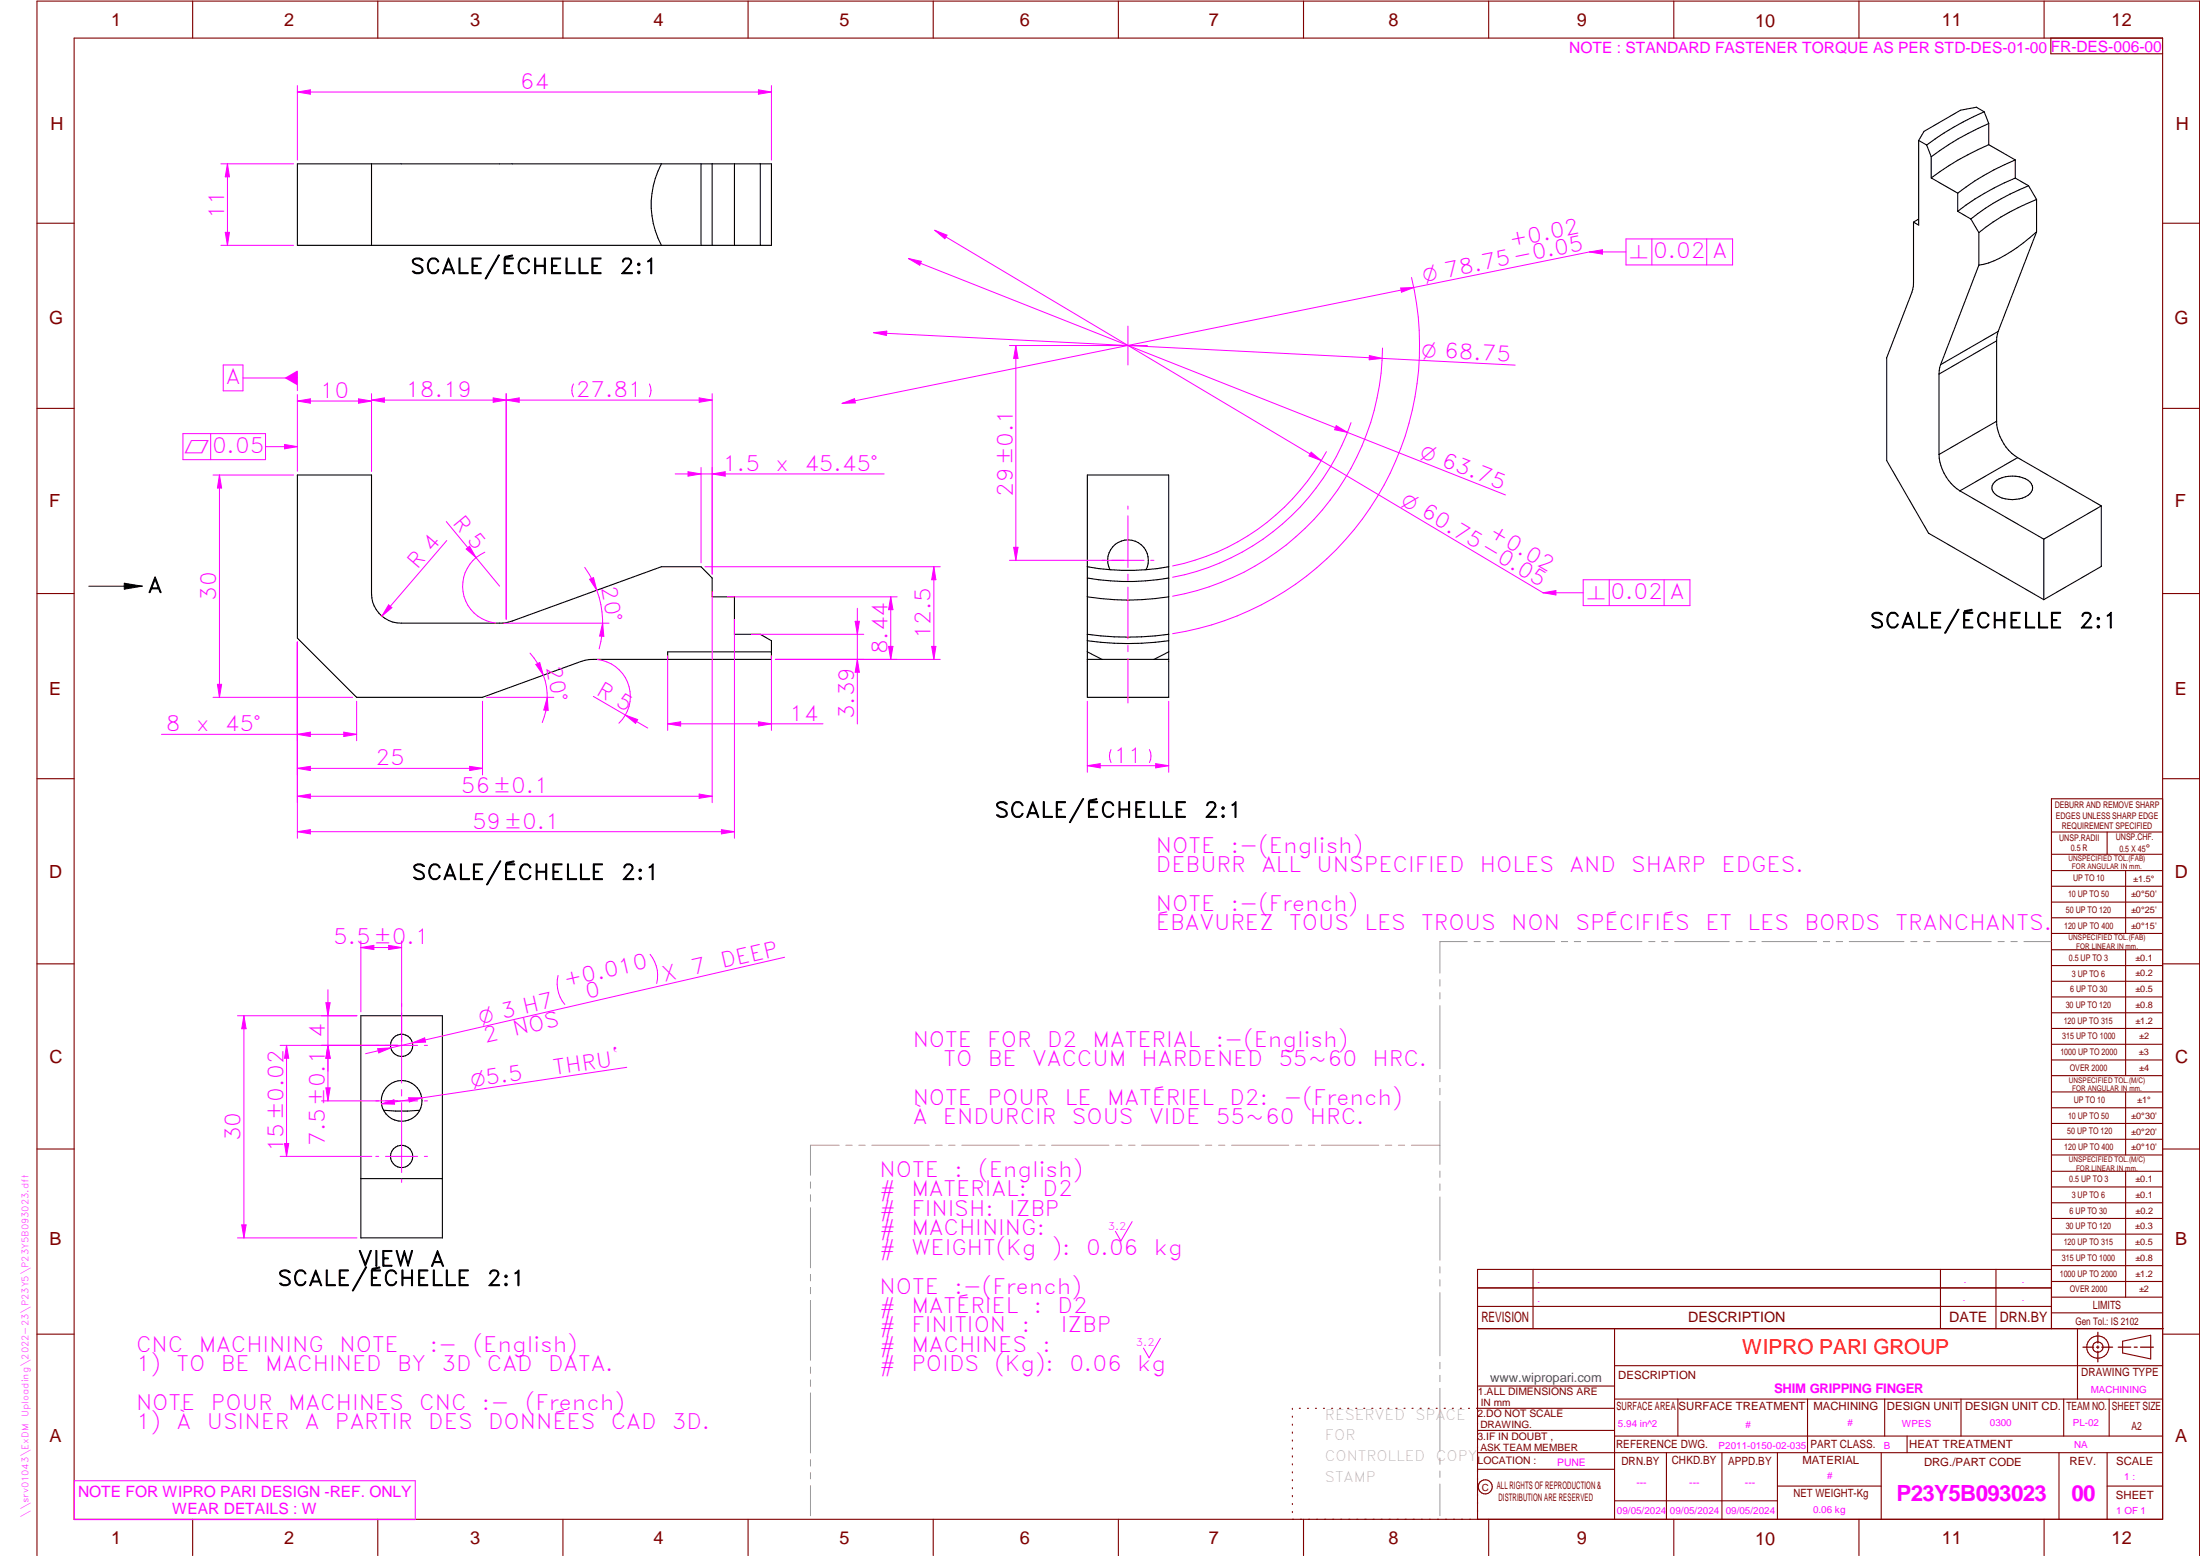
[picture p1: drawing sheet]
<svg xmlns="http://www.w3.org/2000/svg" width="594mm" height="420mm" viewBox="0 0 594 420" stroke-linecap="round" stroke-linejoin="round" font-family="sans-serif">
<g fill="none" stroke="#800000" stroke-width=".3">
<path d="M20 10.3h564v400h-564zM52 .3v10M102 .3v10M152 .3v10M202 .3v10M252 .3v10M302 .3v10M352 .3v10M402 .3v10M452 .3v10M502 .3v10M552 .3v10"/>
<path d="M553.8 10.3v4.2h30.2M10 60.3h10M584 60.3h10M10 110.3h10M584 110.3h10M10 160.3h10M584 160.3h10M10 210.3h10M584 215.7h-30v143.1M584 210.3h10M554 224.7h30M554 230.7h30"/>
<path d="M554 235.1h30M554 239.3h30M569 224.7v6M574 235.1v17M554 243.6h30M554 247.8h30M554 252.1h30M554 256.5h30M574 256.5v33.9M10 260.3h10M554 260.7h30M554 265h30"/>
<path d="M554 269.2h30M554 273.5h30M554 277.7h30M584 260.3h10M554 282h30M554 286.2h30M554 290.4h30M554 294.9h30M554 299.1h30M574 294.9v17M10 310.3h10M554 303.4h30"/>
<path d="M554 307.6h30M554 311.9h30M554 316.3h30M574 316.3v34M584 310.3h10M554 320.5h30M554 324.8h30M554 329h30M554 333.2h30M554 337.5h30M399 358.8h185.2M399 352.8h155"/>
<path d="M399 347.8h155M414 342.8v16M436 358.8v51.5M524 342.8v16M539 342.8v16M554 341.8h30M554 346h30M554 350.3h30M554 354.5h30M554 342.8h-155v67.5M561 358.8v19M10 360.3h10"/>
<path d="M399 374.3h37M436 377.8h148M453.1 377.8v10M488.1 377.8v14.5M508.9 377.8v10M529.5 377.8v10M557.3 377.8v10M569.5 377.8v10M573.2 362.2l7.6-1.6v6.3l-7.6-1.6zM584 368.8h-148M584 360.3h10M349 380.3v.3"/>
<path d="M349 382.4v.3M349 384.6v.3M349 386.7v.3M349 388.8v.3M349 391v.3M349 393.1v.3M349 395.3v.3M349 397.4v.3M349 399.5v.3M350.9 380.3h.2M353.1 380.3h.2M355.2 380.3h.3"/>
<path d="M357.4 380.3h.3M359.6 380.3h.3M361.7 380.3h.3M363.9 380.3h.3M366.1 380.3h.3M368.3 380.3h.2M370.4 380.3h.3M372.6 380.3h.3M374.8 380.3h.3M376.9 380.3h.4M379.1 380.3h.3M381.3 380.3h.3"/>
<path d="M383.4 380.3h.4M385.6 380.3h.3M387.8 380.3h.3M390 380.3h.3M392.2 380.3h.3M394.3 380.3h.3M396.5 380.3h.3M398.7 380.3h37.3M399 396.7h37M399 392.3h185M399 386.2h37M436 387.8h148"/>
<path d="M450 392.3v18M465 392.3v18M480 392.3v18M508 392.3v18M515 387.8v4.5M556 392.3v18M569 392.3v18M52 410.3v9.7M102 410.3v9.7M152 410.3v9.7M202 410.3v9.7M252 410.3v9.7"/>
<path d="M302 410.3v9.7M349 401.7v.3M349 403.8v.4M349 406v.3M349 408.1v.3M352 410.3v9.7M402 410.3v9.7M436 405.3h44M452 410.3v9.7M480 401.3h28M502 410.3v9.7M552 410.3v9.7"/>
<path d="M569 401.3h15M10 420v-419.7h584v419.7"/>
<circle cx="566.5" cy="363.7" r="1.39"/>
<circle cx="566.5" cy="363.8" r="3"/>
<circle cx="401.1" cy="401.5" r="1.9"/>
</g>
<g fill="none" stroke="#f0f" stroke-width=".27">
<path d="M59.6 44.2h19.7M59.6 66.3h19.7M60.8 62.7h1.2l-.6 3.6zM304.6 136.7v.8M304.6 139.3v13.9M297.6 151.3h.8M300.2 151.3h8.7M304.6 155v1.8M304.6 158.5v14M310.7 151.3h.9M304.6 174.3v1.7M304.6 177.8v12"/>
<path d="M305.7 329.9l-3 5.2-1.5-2.6M313.3 361.4l-3 5.2-1.5-2.6M20.1 399.8h92v10.5h-92z"/>
</g>
<g fill="none" stroke="#949494" stroke-width=".27">
<path d="M396.2 254.3h-7.4v8.5M398.1 254.3h1.6M401.5 254.3h1.8M405 254.3h14.8M421.6 254.3h1.7M425.1 254.3h1.7M428.6 254.3h14.8M445.2 254.3h1.7M448.7 254.3h1.7M452.2 254.3h14.8M468.8 254.3h1.7M472.3 254.3h1.7"/>
<path d="M475.8 254.3h14.8M492.4 254.3h1.7M495.8 254.3h1.8M499.4 254.3h14.7M516 254.3h1.6M519.4 254.3h1.8M522.9 254.3h14.8M539.5 254.3h1.7M543 254.3h1.7M546.5 254.3h7.4M388.8 264.5v1.8M388.8 268.1v1.6"/>
<path d="M388.8 271.6v17M388.8 290.4v1.7M388.8 293.9v1.7M388.8 297.4v17M218.9 319.2v1.6M226.6 309.2h-7.7v8.1M228.4 309.2h1.7M231.9 309.2h1.7M235.4 309.2h15.5M252.7 309.2h1.7M256.2 309.2h1.7M259.7 309.2h15.5"/>
<path d="M277 309.2h1.7M280.5 309.2h1.7M284 309.2h15.5M301.2 309.2h1.8M304.8 309.2h1.7M308.3 309.2h15.5M325.5 309.2h1.7M329.1 309.2h1.6M332.6 309.2h15.4M349.8 309.2h1.7M353.3 309.2h1.7M356.8 309.2h15.5"/>
<path d="M374.1 309.2h1.7M377.6 309.2h1.7M381.1 309.2h7.7M388.8 316.2v1.7M388.8 319.7v1.7M218.9 322.6v1.8M218.9 326.1v16.2M388.8 323.2v17.1M218.9 344.1v1.8M218.9 347.6v1.7M218.9 351.2v16.1M388.8 342.1v1.6"/>
<path d="M388.8 345.6v1.7M388.8 349v17.1M218.9 369.1v1.7M218.9 372.6v1.8M218.9 376.1v16.2M388.8 367.9v1.7M388.8 371.4v1.7M388.8 374.9v17M218.9 394.1v1.8M218.9 397.6v1.7M388.8 393.7v1.7M388.8 397.2v1.7"/>
<path d="M218.9 401.2v8.1M388.8 400.7v8.6"/>
</g>
<path d="M566.5 359.7v3M562.5 363.8h2.9M566.1 363.8h.7M566.5 363.4v.7M566.5 364.9v2.8M567.6 363.8h2.9M572 363.8h3.4M576.3 363.8h.8M578 363.8h3.5" fill="none" stroke="#800000" stroke-width=".34"/>
<g fill="none" stroke="#000" stroke-width=".3">
<path d="M518.1 37.9l2.2 1.3M518.1 37.9v22.9l-1.4-.8M520.3 39.2l1.2 3.1M535.8 30.2l-2.1-1.2-4.3 .8-9.8 5.7-1.5 2.4M535.8 30.2a77.4 77.4 0 0 0-15.5 9M535.8 30.2l1.2 3.2M537 39.1a72.3 72.3 0 0 0-15.5 8.9M537 39.1l7.2 4.1M537 33.4v5.7M537 33.4a72.3 72.3 0 0 0-15.5 8.9M80.3 44.2h128v22.1h-128zM100.3 44.2v22.1"/>
<path d="M178.6 44.2a23.2 23.2 0 0 0 0 22.1M189.3 44.2v22.1M192.3 44.2v22.1M198.3 44.2v22.1M205.3 44.2v22.1M516.7 60v17.3l-.4 1.6-6.8 17.7v27.8l11.3 19.6 31.1 17.9M518.1 59.1l-1.4 .9M521.5 48l7.2 4.2M521.5 42.3v5.7M528.7 52.2v4.9M528.7 57.1l3.5 2M532.2 59.1l2.2 3.7"/>
<path d="M544.2 48.1a67.2 67.2 0 0 0-15.5 9M544.2 43.2a67.2 67.2 0 0 0-15.5 9M544.2 43.2v4.9M544.2 48.1l3.6 2.1M547.8 50.2l2.1 3.6M547.8 50.2a62.1 62.1 0 0 0-15.6 8.9M549.9 53.8v8.8M549.9 53.8l-2.5 1.1a54.1 54.1 0 0 0-13 7.9M534.4 62.8v8.8M534.4 71.6l-10.4 26.9M549.9 62.6l-10.3 26.9M549.9 62.6a38 38 0 0 1-14.2 8.8l-1.3 .2"/>
<path d="M524 98.5l-.4 2.5M539.2 92l-15.6 9M539.2 92v21.7M539.6 89.5l-15.6 9M539.6 89.5l-.4 2.5M523.6 101v21.7M539.2 113.7l-15.6 9M539.2 113.7a12.6 12.6 0 0 0 5.6 9.9M80.3 128.3h20v32a8 8 0 0 0 8 8h26.6l2.3-.3 41.4-15h10.7l3 3.1v5.1h6v10.1h7l3 1.7v5.1h-49.2l-2.3 .5-26.5 9.7h-34l-16-16zM293.6 128.3h22v60h-22zM523.6 122.7a12.4 12.4 0 0 0 5.6 9.8M529.2 132.5l22.7 13.1"/>
<path d="M538.6 130.1a8 8 0 0 1 9.6 0 2.39 2.39 0 0 1-1.3 4.1 8.2 8.2 0 0 1-8.3-.9 2.03 2.03 0 0 1 0-3.2zM544.8 123.6l22.6 13M544.8 123.6l-15.6 8.9M567.4 136.6v16.4l-15.5 8.9M567.4 136.6l-15.5 9M293.6 153a61.2 61.2 0 0 0 22 0M299.7 153.8a5.5 5.5 0 0 1 4.9-8 5.5 5.5 0 0 1 4.9 8M315.6 156.1a63.9 63.9 0 0 1-22 0M551.9 145.6v16.3M208.3 176h-28v2.1M293.6 178.1h22M293.6 171.3a79.6 79.6 0 0 0 22 0"/>
<path d="M293.6 176l4 2.1M315.6 176l-4 2.1M315.6 173a79.6 79.6 0 0 1-22 0M315.6 161.2a68.3 68.3 0 0 1-22 0"/>
</g>
<path d="M60.8 62.7h1.2l-.6 3.6z" fill="#f0f"/>
<path d="M61.4 44.2l.6 3.6h-1.2z" fill="none" stroke="#f0f" stroke-width=".27"/>
<path d="M61.4 44.2l.6 3.6h-1.2z" fill="#f0f"/>
<path d="M80.3 24.8l3.5-.5v1.1zM80.3 23.1v20.1M208.3 23.1v20.1M61.4 44.2v22.1" fill="none" stroke="#f0f" stroke-width=".27"/>
<path d="M80.3 24.8l3.5-.5v1.1z" fill="#f0f"/>
<path d="M204.8 24.3l3.5 .5-3.5 .6z" fill="none" stroke="#f0f" stroke-width=".27"/>
<path d="M204.8 24.3l3.5 .5-3.5 .6z" fill="#f0f"/>
<g fill="none" stroke="#f0f" stroke-width=".27">
<path d="M80.3 24.8h128M80.3 173.4v26.6M80.3 198.3l3.5-.6v1.2zM96.3 189.4v10.6M108.5 270.9v.9M108.5 273.6v18.8M101.5 282.3h.8M101.5 297.3h.8M104.1 282.3h8.7M104.1 297.3h8.7M108.5 294.2v1.8M108.5 297.7v18.9"/>
<path d="M114.6 282.3h.8M114.6 297.3h.8M101.5 312.3h.8M104.1 312.3h8.7M108.5 318.4v.9M114.6 312.3h.8"/>
</g>
<path d="M24 158.3h14.4M33.6 157.5l4.8 .8-4.8 .8z" fill="none" stroke="#000" stroke-width=".27"/>
<path d="M33.6 157.5l4.8 .8-4.8 .8z" fill="#000"/>
<g fill="none" stroke="#000" stroke-width=".3">
<path d="M97.4 274.3h22.1v60h-22.1zM103.6 299.8l6.5 .2 3.2-.2M97.4 318.3h22.1"/>
<circle cx="108.5" cy="282.3" r="3"/>
<circle cx="108.5" cy="297.3" r="5.5"/>
<circle cx="108.5" cy="312.3" r="3"/>
</g>
<path d="M80.3 198.3l3.5-.6v1.2z" fill="#f0f"/>
<path d="M92.8 197.7l3.5 .6-3.5 .6z" fill="none" stroke="#f0f" stroke-width=".27"/>
<path d="M92.8 197.7l3.5 .6-3.5 .6z" fill="#f0f"/>
<path d="M120.6 146l-17.5 20.4M104.9 163.3l.9 .8-2.7 2.3zM43.6 198.3h52.7" fill="none" stroke="#f0f" stroke-width=".27"/>
<path d="M104.9 163.3l.9 .8-2.7 2.3z" fill="#f0f"/>
<path d="M80.3 106.6v20.7M96.8 107.7l3.5 .6-3.5 .6zM100.3 106.6v20.7" fill="none" stroke="#f0f" stroke-width=".27"/>
<path d="M96.8 107.7l3.5 .6-3.5 .6z" fill="#f0f"/>
<path d="M80.3 108.3l3.5-.6v1.2z" fill="none" stroke="#f0f" stroke-width=".27"/>
<path d="M80.3 108.3l3.5-.6v1.2z" fill="#f0f"/>
<path d="M80.3 108.3h20M100.3 108l3.5-.6v1.2zM100.3 106.3v21M136.7 106.3v60.9" fill="none" stroke="#f0f" stroke-width=".27"/>
<path d="M100.3 108l3.5-.6v1.2z" fill="#f0f"/>
<path d="M133.2 107.4l3.5 .6-3.5 .6z" fill="none" stroke="#f0f" stroke-width=".27"/>
<path d="M133.2 107.4l3.5 .6-3.5 .6z" fill="#f0f"/>
<path d="M100.3 108h36.4M120.5 140.8l14.4 17.5M125.9 148.3l.9-.8 1.8 3.1zM130.9 149.1a10 10 0 0 0-5.9 10.7 10 10 0 0 0 8.9 8.4" fill="none" stroke="#f0f" stroke-width=".27"/>
<path d="M125.9 148.3l.9-.8 1.8 3.1z" fill="#f0f"/>
<path d="M161.3 178.1a10 10 0 0 1 8.4 6.7 10 10 0 0 1-2.6 10.5M160.2 188l14.7 8.6M168.9 193.1l3.3 1.2-.6 1z" fill="none" stroke="#f0f" stroke-width=".27"/>
<path d="M168.9 193.1l3.3 1.2-.6 1z" fill="#f0f"/>
<path d="M192.3 159.7v57M80.3 173.4v43.3M80.3 215l3.5-.6v1.2z" fill="none" stroke="#f0f" stroke-width=".27"/>
<path d="M80.3 215l3.5-.6v1.2z" fill="#f0f"/>
<path d="M188.8 214.4l3.5 .6-3.5 .6z" fill="none" stroke="#f0f" stroke-width=".27"/>
<path d="M188.8 214.4l3.5 .6-3.5 .6z" fill="#f0f"/>
<path d="M80.3 173.4v53M198.3 167.3v59.1M80.3 215h112M80.3 224.6l3.5-.6v1.2z" fill="none" stroke="#f0f" stroke-width=".27"/>
<path d="M80.3 224.6l3.5-.6v1.2z" fill="#f0f"/>
<path d="M194.8 224l3.5 .6-3.5 .6z" fill="none" stroke="#f0f" stroke-width=".27"/>
<path d="M194.8 224l3.5 .6-3.5 .6z" fill="#f0f"/>
<path d="M180.3 177.1v20.1M208.3 177.1v20.1M180.3 195.5l3.5-.6v1.1zM80.3 224.6h118" fill="none" stroke="#f0f" stroke-width=".27"/>
<path d="M180.3 195.5l3.5-.6v1.1z" fill="#f0f"/>
<path d="M204.8 194.9l3.5 .6-3.5 .5z" fill="none" stroke="#f0f" stroke-width=".27"/>
<path d="M204.8 194.9l3.5 .6-3.5 .5z" fill="#f0f"/>
<path d="M136.7 106.3v60.9M154.8 103.7a3.8 3.8 0 0 0 0 3.4M175.4 103.7a3.8 3.8 0 0 1 0 3.4M188.8 107.4l3.5 .6-3.5 .6zM192.3 106.3v48.7M180.3 195.5h41.9" fill="none" stroke="#f0f" stroke-width=".27"/>
<path d="M188.8 107.4l3.5 .6-3.5 .6z" fill="#f0f"/>
<path d="M136.7 108l3.5-.6v1.2z" fill="none" stroke="#f0f" stroke-width=".27"/>
<path d="M136.7 108l3.5-.6v1.2z" fill="#f0f"/>
<path d="M136.7 108h55.6M131.4 188.3h18.2M147.8 188.3l.2 3.5-1.2-.1z" fill="none" stroke="#f0f" stroke-width=".27"/>
<path d="M147.8 188.3l.2 3.5-1.2-.1z" fill="#f0f"/>
<path d="M144.7 179.4l1-.5 1 3.4z" fill="none" stroke="#f0f" stroke-width=".27"/>
<path d="M144.7 179.4l1-.5 1 3.4z" fill="#f0f"/>
<path d="M235.9 89.8l3.6-.4-.1 1.2zM235.9 89.8l173.2 8.8M373.3 94a68.7 68.7 0 0 1-56.7 67M143.1 176.4a17.6 17.6 0 0 1 3.3 18.7" fill="none" stroke="#f0f" stroke-width=".27"/>
<path d="M235.9 89.8l3.6-.4-.1 1.2z" fill="#f0f"/>
<path d="M369.8 96l3.4 .8-3.5 .4z" fill="none" stroke="#f0f" stroke-width=".27"/>
<path d="M369.8 96l3.4 .8-3.5 .4z" fill="#f0f"/>
<path d="M381.2 74.9a78.7 78.7 0 0 1-64.6 96.2M429.2 68l-201.8 40.9M227.4 108.9l3.4-1.2 .2 1.1z" fill="none" stroke="#f0f" stroke-width=".27"/>
<path d="M227.4 108.9l3.4-1.2 .2 1.1z" fill="#f0f"/>
<path d="M378.2 77.8l3.6-.2-3.3 1.3z" fill="none" stroke="#f0f" stroke-width=".27"/>
<path d="M378.2 77.8l3.6-.2-3.3 1.3z" fill="#f0f"/>
<path d="M245.3 69.8l161.2 63.8M245.3 69.8l3.5 .8-.4 1zM364.8 114.1a63.6 63.6 0 0 1-48.2 41.8" fill="none" stroke="#f0f" stroke-width=".27"/>
<path d="M245.3 69.8l3.5 .8-.4 1z" fill="#f0f"/>
<path d="M360.8 114.9l3 1.9-3.4-.8z" fill="none" stroke="#f0f" stroke-width=".27"/>
<path d="M360.8 114.9l3 1.9-3.4-.8z" fill="#f0f"/>
<path d="M272.6 93.3h37.2M304.6 88.1v10.5M272.6 151.3h31M273.7 147.8h1.2l-.6 3.5z" fill="none" stroke="#f0f" stroke-width=".27"/>
<path d="M273.7 147.8h1.2l-.6 3.5z" fill="#f0f"/>
<path d="M274.3 93.3l.6 3.5h-1.2z" fill="none" stroke="#f0f" stroke-width=".27"/>
<path d="M274.3 93.3l.6 3.5h-1.2z" fill="#f0f"/>
<path d="M274.3 93.3v58M97.4 255.9l3.6-.6v1.1zM97.4 254.1v19.1M108.5 254.1v27.1" fill="none" stroke="#f0f" stroke-width=".27"/>
<path d="M97.4 255.9l3.6-.6v1.1z" fill="#f0f"/>
<path d="M104.9 255.3l3.6 .6-3.6 .5z" fill="none" stroke="#f0f" stroke-width=".27"/>
<path d="M104.9 255.3l3.6 .6-3.6 .5z" fill="#f0f"/>
<path d="M293.6 189.4v19.1M315.6 189.4v19.1M293.6 206.8l3.5-.6v1.1zM300 202.4a3.9 3.9 0 0 0 0 3.5M310.4 202.4a3.9 3.9 0 0 1 0 3.5M97.4 255.9h11.1" fill="none" stroke="#f0f" stroke-width=".27"/>
<path d="M293.6 206.8l3.5-.6v1.1z" fill="#f0f"/>
<path d="M312.1 206.2l3.5 .6-3.5 .5z" fill="none" stroke="#f0f" stroke-width=".27"/>
<path d="M312.1 206.2l3.5 .6-3.5 .5z" fill="#f0f"/>
<path d="M293.6 206.8h22M86.8 274.3h9.6M88 270.8h1.1l-.5 3.5zM86.8 282.3h20.6" fill="none" stroke="#f0f" stroke-width=".27"/>
<path d="M88 270.8h1.1l-.5 3.5z" fill="#f0f"/>
<path d="M88.6 282.3l.5 3.5h-1.1z" fill="none" stroke="#f0f" stroke-width=".27"/>
<path d="M88.6 282.3l.5 3.5h-1.1z" fill="#f0f"/>
<path d="M88.6 267.3v22M86.8 282.3h20.6M86.8 297.3h20.6M88.6 282.3l.5 3.5h-1.1z" fill="none" stroke="#f0f" stroke-width=".27"/>
<path d="M88.6 282.3l.5 3.5h-1.1z" fill="#f0f"/>
<path d="M88 293.8h1.1l-.5 3.5z" fill="none" stroke="#f0f" stroke-width=".27"/>
<path d="M88 293.8h1.1l-.5 3.5z" fill="#f0f"/>
<path d="M75.6 282.3h31.8M77.4 282.3l.6 3.5h-1.2zM88.6 282.3v15M75.6 312.3h24.8" fill="none" stroke="#f0f" stroke-width=".27"/>
<path d="M77.4 282.3l.6 3.5h-1.2z" fill="#f0f"/>
<path d="M76.8 308.8h1.2l-.6 3.5z" fill="none" stroke="#f0f" stroke-width=".27"/>
<path d="M76.8 308.8h1.2l-.6 3.5z" fill="#f0f"/>
<path d="M175.5 257.7a9.1 9.1 0 0 1 1.8 7.9M211.9 258.5l-113.2 26M150.7 263.4a9 9 0 0 0 1.8 7.8M77.4 282.3v30M102 283.2l3.5-.2-3.2 1.3z" fill="none" stroke="#f0f" stroke-width=".27"/>
<path d="M102 283.2l3.5-.2-3.2 1.3z" fill="#f0f"/>
<path d="M111.4 281.6l3.3-1.4 .2 1.2z" fill="none" stroke="#f0f" stroke-width=".27"/>
<path d="M111.4 281.6l3.3-1.4 .2 1.2z" fill="#f0f"/>
<path d="M103 298.1l3.4-1.1 .1 1.2zM169.2 288.2l-66.2 9.9" fill="none" stroke="#f0f" stroke-width=".27"/>
<path d="M103 298.1l3.4-1.1 .1 1.2z" fill="#f0f"/>
<path d="M110.4 296.4l3.5 .1-3.4 1.1z" fill="none" stroke="#f0f" stroke-width=".27"/>
<path d="M110.4 296.4l3.5 .1-3.4 1.1z" fill="#f0f"/>
<path d="M64.1 274.3h32.3M65.9 274.3l.6 3.5h-1.2zM64.1 334.3h32.3" fill="none" stroke="#f0f" stroke-width=".27"/>
<path d="M65.9 274.3l.6 3.5h-1.2z" fill="#f0f"/>
<path d="M65.3 330.8h1.2l-.6 3.5z" fill="none" stroke="#f0f" stroke-width=".27"/>
<path d="M65.3 330.8h1.2l-.6 3.5z" fill="#f0f"/>
<path d="M252.4 62.2l3.3 1.3-.6 1zM252.4 62.2l164.3 97.9M358.2 122a60.8 60.8 0 0 1-41.6 30.8M65.9 274.3v60" fill="none" stroke="#f0f" stroke-width=".27"/>
<path d="M252.4 62.2l3.3 1.3-.6 1z" fill="#f0f"/>
<path d="M354.1 122.1l2.7 2.3-3.3-1.3z" fill="none" stroke="#f0f" stroke-width=".27"/>
<path d="M354.1 122.1l2.7 2.3-3.3-1.3z" fill="#f0f"/>
<path d="M429.2 68h9.9" fill="none" stroke="#f0f" stroke-width=".27"/>
<path d="M429.2 68l3.5-.6v1.2z" fill="#f0f"/>
<path d="M429.2 68l3.5-.6v1.2zM439.1 64.5h28.8v7h-28.8zM446.1 64.5v7M460.9 64.5v7M416.7 160.1h10.8" fill="none" stroke="#f0f" stroke-width=".27"/>
<path d="M416.7 160.1l3.5-.6v1.2z" fill="#f0f"/>
<path d="M57.5 128.3h21.8M427.5 156.5h28.8v7h-28.8zM434.5 156.5v7M449.4 156.5v7M416.7 160.1l3.5-.6v1.2zM57.5 188.3h37.7M58.7 184.8h1.2l-.6 3.5z" fill="none" stroke="#f0f" stroke-width=".27"/>
<path d="M58.7 184.8h1.2l-.6 3.5z" fill="#f0f"/>
<path d="M59.3 128.3l.6 3.5h-1.2z" fill="none" stroke="#f0f" stroke-width=".27"/>
<path d="M59.3 128.3l.6 3.5h-1.2z" fill="#f0f"/>
<path d="M65.6 102.1h14.7M59.3 128.3v60" fill="none" stroke="#f0f" stroke-width=".27"/>
<path d="M76.8 102.1l3.5-2.1v4.1z" fill="#f0f"/>
<path d="M60.3 98.6h5.3v6.9h-5.3zM80.3 100.3v5.2M71.7 120.6h8.6" fill="none" stroke="#f0f" stroke-width=".27"/>
<path d="M76.8 120l3.5 .6-3.5 .6z" fill="#f0f"/>
<path d="M49.4 117.1h22.3v7h-22.3zM56.9 117.1v7M76.8 120l3.5 .6-3.5 .6zM136 168.3h28.5M162.7 168.3l.4 3.5-1.2-.1z" fill="none" stroke="#f0f" stroke-width=".27"/>
<path d="M162.7 168.3l.4 3.5-1.2-.1z" fill="#f0f"/>
<path d="M159.2 156.4l1.1-.4 .9 3.4z" fill="none" stroke="#f0f" stroke-width=".27"/>
<path d="M159.2 156.4l1.1-.4 .9 3.4z" fill="#f0f"/>
<path d="M157.9 153.2a25.8 25.8 0 0 1 3.9 22M80.3 173.4v35.9M130.3 189.4v19.9M80.3 207.5l3.5-.6v1.2z" fill="none" stroke="#f0f" stroke-width=".27"/>
<path d="M80.3 207.5l3.5-.6v1.2z" fill="#f0f"/>
<path d="M126.8 206.9l3.5 .6-3.5 .6z" fill="none" stroke="#f0f" stroke-width=".27"/>
<path d="M126.8 206.9l3.5 .6-3.5 .6z" fill="#f0f"/>
<path d="M189.3 126.2v25.8M192.3 126.2v28.8M192.3 128l3.5-.6v1.2zM80.3 207.5h50" fill="none" stroke="#f0f" stroke-width=".27"/>
<path d="M192.3 128l3.5-.6v1.2z" fill="#f0f"/>
<path d="M185.8 127.4l3.5 .6-3.5 .6z" fill="none" stroke="#f0f" stroke-width=".27"/>
<path d="M185.8 127.4l3.5 .6-3.5 .6z" fill="#f0f"/>
<path d="M182.3 128h56.5M202.9 171.3h30.3M209.4 178.1h23.8M231.5 178.1l.6 3.4h-1.2z" fill="none" stroke="#f0f" stroke-width=".27"/>
<path d="M231.5 178.1l.6 3.4h-1.2z" fill="#f0f"/>
<path d="M230.9 167.8h1.2l-.6 3.5z" fill="none" stroke="#f0f" stroke-width=".27"/>
<path d="M230.9 167.8h1.2l-.6 3.5z" fill="#f0f"/>
<path d="M196.4 161.2h45.9M209.4 178.1h32.9M231.5 164.3v31.2M239.9 174.5h1.2l-.6 3.6z" fill="none" stroke="#f0f" stroke-width=".27"/>
<path d="M239.9 174.5h1.2l-.6 3.6z" fill="#f0f"/>
<path d="M240.5 161.2l.6 3.4h-1.2z" fill="none" stroke="#f0f" stroke-width=".27"/>
<path d="M240.5 161.2l.6 3.4h-1.2z" fill="#f0f"/>
<path d="M190.4 153h63.5M209.4 178.1h44.5M240.5 161.2v16.9M251.6 174.5h1.1l-.5 3.6z" fill="none" stroke="#f0f" stroke-width=".27"/>
<path d="M251.6 174.5h1.1l-.5 3.6z" fill="#f0f"/>
<path d="M252.2 153l.5 3.5h-1.1z" fill="none" stroke="#f0f" stroke-width=".27"/>
<path d="M252.2 153l.5 3.5h-1.1z" fill="#f0f"/>
<path d="M252.2 153v25.1" fill="none" stroke="#f0f" stroke-width=".27"/>
<g font-size="6" fill="#f0f">
<text x="512.1" y="405.2">P23Y5B093023</text>
<text x="559.4" y="405.2">00</text>
</g>
<g font-size="5.7" fill="#f0f">
<text x="140.4" y="24">64</text>
<text x="60.5" y="59.2" transform="rotate(-90 60.5 59.2)">11</text>
<text x="408" y="66.8" transform="rotate(-11 408 66.8)">+0.02</text>
<text x="446.4" y="69.8">0.02 A</text>
<text x="61" y="103.8">A</text>
<text x="86.4" y="107.4">10</text>
<text x="109.5" y="107.1">18.19</text>
<text x="155.5" y="107.1">27.81</text>
<text x="57.3" y="122.3">0.05</text>
<text x="195.1" y="127.1">1.5</text>
<text x="209.4" y="127.1">x</text>
<text x="217.2" y="127.1">45.45°</text>
<text x="273.5" y="134.2" transform="rotate(-90 273.5 134.2)">29±0.1</text>
<text x="122" y="141.2" transform="rotate(51 122 141.2)">R 5</text>
<text x="401.8" y="144.9" transform="rotate(31 401.8 144.9)">+0.02</text>
<text x="112.6" y="153.9" transform="rotate(-49 112.6 153.9)">R 4</text>
<text x="162.3" y="158.6" transform="rotate(80 162.3 158.6)">20°</text>
<text x="434.9" y="161.8">0.02 A</text>
<text x="58.4" y="162.2" transform="rotate(-90 58.4 162.2)">30</text>
<text x="251.3" y="172.6" transform="rotate(-90 251.3 172.6)">12.5</text>
<text x="239.6" y="176.7" transform="rotate(-90 239.6 176.7)">8.44</text>
<text x="147.5" y="180.1" transform="rotate(80 147.5 180.1)">20°</text>
<text x="160.7" y="187.3" transform="rotate(30 160.7 187.3)">R 5</text>
<text x="44.8" y="197.4">8</text>
<text x="53" y="197.4">x</text>
<text x="60.7" y="197.4">45°</text>
<text x="213.1" y="194.6">14</text>
<text x="230.6" y="194.3" transform="rotate(-90 230.6 194.3)">3.39</text>
<text x="101.4" y="206.6">25</text>
<text x="300.6" y="205.9">11</text>
<text x="124.5" y="214.1">56±0.1</text>
<text x="127.5" y="223.7">59±0.1</text>
<text x="312.2" y="230.3">NOTE</text>
<text x="332.3" y="230.3">:-(English)</text>
<text x="312.2" y="235.5">DEBURR</text>
<text x="340.6" y="235.5">ALL</text>
<text x="355.5" y="235.5">UNSPECIFIED</text>
<text x="399.6" y="235.5">HOLES</text>
<text x="423.8" y="235.5">AND</text>
<text x="440.5" y="235.5">SHARP</text>
<text x="464.9" y="235.5">EDGES.</text>
<text x="312.2" y="246">NOTE</text>
<text x="332.3" y="246">:-(French)</text>
<text x="312.2" y="251.2">ÉBAVUREZ</text>
<text x="348.2" y="251.2">TOUS</text>
<text x="368.5" y="251.2">LES</text>
<text x="383.8" y="251.2">TROUS</text>
<text x="408.1" y="251.2">NON</text>
<text x="425.4" y="251.2">SPÉCIFIÉS</text>
<text x="460.5" y="251.2">ET</text>
<text x="471.9" y="251.2">LES</text>
<text x="487.3" y="251.2">BORDS</text>
<text x="511.9" y="251.2">TRANCHANTS.</text>
<text x="90" y="255">5.5±0.1</text>
<text x="187.1" y="263.3" transform="rotate(-13 187.1 263.3)">7</text>
<text x="195.1" y="261.4" transform="rotate(-13 195.1 261.4)">DEEP</text>
<text x="152.7" y="266.5" transform="rotate(-13 152.7 266.5)">+0.010</text>
<text x="158.5" y="269.9" transform="rotate(-13 158.5 269.9)">0</text>
<text x="179.2" y="265.1" transform="rotate(-13 179.2 265.1)">X</text>
<text x="87.7" y="280.2" transform="rotate(-90 87.7 280.2)">4</text>
<text x="131" y="281.6" transform="rotate(-13 131 281.6)">2</text>
<text x="138.9" y="279.8" transform="rotate(-13 138.9 279.8)">NOS</text>
<text x="246.5" y="282.6">NOTE</text>
<text x="254.8" y="287.9">TO</text>
<text x="266.6" y="282.6">FOR</text>
<text x="266.8" y="287.9">BE</text>
<text x="278.7" y="287.9">VACCUM</text>
<text x="282.8" y="282.6">D2</text>
<text x="295.1" y="282.6">MATERIAL</text>
<text x="308.3" y="287.9">HARDENED</text>
<text x="328.3" y="282.6">:-(English)</text>
<text x="345.2" y="287.9">55~60</text>
<text x="370.6" y="287.9">HRC.</text>
<text x="149.6" y="290.2" transform="rotate(-8 149.6 290.2)">THRU`</text>
<text x="246.5" y="298.4">NOTE</text>
<text x="266.6" y="298.4">POUR</text>
<text x="287.5" y="298.4">LE</text>
<text x="298.9" y="298.4">MATÉRIEL</text>
<text x="332" y="298.4">D2:</text>
<text x="346.6" y="298.4">-(French)</text>
<text x="246.5" y="303.6">À</text>
<text x="254.6" y="303.6">ENDURCIR</text>
<text x="289.4" y="303.6">SOUS</text>
<text x="310.3" y="303.6">VIDE</text>
<text x="328.3" y="303.6">55~60</text>
<text x="353.7" y="303.6">HRC.</text>
<text x="65" y="308.2" transform="rotate(-90 65 308.2)">30</text>
<text x="76.5" y="311.1" transform="rotate(-90 76.5 311.1)">15±0.02</text>
<text x="87.7" y="309.5" transform="rotate(-90 87.7 309.5)">7.5±0.1</text>
<text x="237.5" y="317.8">NOTE</text>
<text x="257.7" y="317.8">:</text>
<text x="264.1" y="317.8">(English)</text>
<text x="237.5" y="323">#</text>
<text x="246.1" y="323">MATERIAL:</text>
<text x="281.5" y="323">D2</text>
<text x="237.5" y="328.3">#</text>
<text x="246.1" y="328.3">FINISH:</text>
<text x="272.5" y="328.3">IZBP</text>
<text x="237.5" y="333.5">#</text>
<text x="246.1" y="333.5">MACHINING:</text>
<text x="237.5" y="338.8">#</text>
<text x="246.1" y="338.8">WEIGHT(Kg</text>
<text x="284" y="338.8">):</text>
<text x="293.3" y="338.8">0.06</text>
<text x="311.6" y="338.8">kg</text>
<text x="237.5" y="349.3">NOTE</text>
<text x="257.7" y="349.3">:-(French)</text>
<text x="237.5" y="354.5">#</text>
<text x="237.5" y="359.8">#</text>
<text x="246.1" y="354.5">MATÉRIEL</text>
<text x="246.1" y="359.8">FINITION</text>
<text x="275.9" y="359.8">:</text>
<text x="279.2" y="354.5">:</text>
<text x="285.6" y="354.5">D2</text>
<text x="286.5" y="359.8">IZBP</text>
<text x="36.7" y="365">CNC</text>
<text x="53.7" y="365">MACHINING</text>
<text x="91.7" y="365">NOTE</text>
<text x="116" y="365">:-</text>
<text x="127.7" y="365">(English)</text>
<text x="237.5" y="365">#</text>
<text x="246.1" y="365">MACHINES</text>
<text x="281.5" y="365">:</text>
<text x="36.7" y="370.2">1)</text>
<text x="47.7" y="370.2">TO</text>
<text x="59.6" y="370.2">BE</text>
<text x="71.6" y="370.2">MACHINED</text>
<text x="107.2" y="370.2">BY</text>
<text x="119.2" y="370.2">3D</text>
<text x="131.5" y="370.2">CAD</text>
<text x="148" y="370.2">DATA.</text>
<text x="237.5" y="370.3">#</text>
<text x="246.1" y="370.3">POIDS</text>
<text x="268.5" y="370.3">(Kg):</text>
<text x="288.8" y="370.3">0.06</text>
<text x="307.1" y="370.3">kg</text>
<text x="36.7" y="380.7">NOTE</text>
<text x="56.9" y="380.7">POUR</text>
<text x="77.8" y="380.7">MACHINES</text>
<text x="113.2" y="380.7">CNC</text>
<text x="130.1" y="380.7">:-</text>
<text x="141.8" y="380.7">(French)</text>
<text x="36.7" y="386">1)</text>
<text x="47.7" y="386">À</text>
<text x="55.8" y="386">USINER</text>
<text x="82.3" y="386">A</text>
<text x="90.5" y="386">PARTIR</text>
<text x="115.6" y="386">DES</text>
<text x="131.8" y="386">DONNÉES</text>
<text x="165" y="386">CAD</text>
<text x="181.4" y="386">3D.</text>
</g>
<g font-size="5.7">
<text x="110.8" y="73.9">SCALE/ÉCHELLE</text>
<text x="167.3" y="73.9">2:1</text>
<text x="39.9" y="160">A</text>
<text x="504.9" y="169.6">SCALE/ÉCHELLE</text>
<text x="561.4" y="169.6">2:1</text>
<text x="268.6" y="220.7">SCALE/ÉCHELLE</text>
<text x="325.1" y="220.7">2:1</text>
<text x="111.2" y="237.5">SCALE/ÉCHELLE</text>
<text x="167.7" y="237.5">2:1</text>
<text x="96.6" y="341.9">VIEW</text>
<text x="116.1" y="341.9">A</text>
<text x="74.9" y="347.2">SCALE/ÉCHELLE</text>
<text x="131.5" y="347.2">2:1</text>
</g>
<text font-size="5.6" fill="#f00" x="470.5" y="365.5">WIPRO PARI GROUP</text>
<g font-size="5.4" fill="#f0f">
<text x="440.1" y="69.8">n</text>
<text x="384.5" y="76.2" transform="rotate(-11 384.5 76.2)">O 78.75-0.05</text>
<text x="383.8" y="96.4" transform="rotate(3 383.8 96.4)">O 68.75</text>
<text x="49.7" y="122.3">r</text>
<text x="383.2" y="123.5" transform="rotate(22 383.2 123.5)">O 63.75</text>
<text x="378.1" y="136.1" transform="rotate(31 378.1 136.1)">O 60.75-0.05</text>
<text x="428.6" y="161.8">n</text>
<text x="129.8" y="276.5" transform="rotate(-13 129.8 276.5)">O 3 H7</text>
<text x="127.4" y="293.5" transform="rotate(-8 127.4 293.5)">O5.5</text>
</g>
<g font-size="4.9" fill="#800000">
<text x="30" y="6.9">1</text>
<text x="76.7" y="6.9">2</text>
<text x="127" y="6.9">3</text>
<text x="176.5" y="6.9">4</text>
<text x="226.7" y="6.9">5</text>
<text x="275.4" y="6.9">6</text>
<text x="326.4" y="6.9">7</text>
<text x="375" y="6.9">8</text>
<text x="425.8" y="6.9">9</text>
<text x="473.9" y="7.3">10</text>
<text x="524.3" y="6.9">11</text>
<text x="570.2" y="6.9">12</text>
<text x="13.6" y="35.1">H</text>
<text x="587.6" y="35.1">H</text>
<text x="13.2" y="87.5">G</text>
<text x="587.2" y="87.5">G</text>
<text x="13.2" y="137">F</text>
<text x="587.2" y="137">F</text>
<text x="13.2" y="187.6">E</text>
<text x="587.2" y="187.6">E</text>
<text x="13.2" y="237">D</text>
<text x="587.2" y="237">D</text>
<text x="13.4" y="287.1">C</text>
<text x="587.4" y="287.1">C</text>
<text x="13.4" y="336.2">B</text>
<text x="587.4" y="336.2">B</text>
<text x="13.4" y="389.3">A</text>
<text x="587.4" y="389.3">A</text>
<text x="30" y="416.9">1</text>
<text x="76.7" y="416.9">2</text>
<text x="127" y="416.9">3</text>
<text x="176.5" y="416.9">4</text>
<text x="226.7" y="416.9">5</text>
<text x="275.4" y="416.9">6</text>
<text x="326.4" y="416.9">7</text>
<text x="375" y="416.9">8</text>
<text x="425.8" y="416.9">9</text>
<text x="473.9" y="417.3">10</text>
<text x="524.3" y="416.9">11</text>
<text x="570.2" y="416.9">12</text>
</g>
<g font-size="4.2" fill="#f0f">
<text x="423.7" y="14.3">NOTE : STANDARD FASTENER TORQUE AS PER STD-DES-01-00</text>
<text x="553.8" y="14">FR-DES-006-00</text>
<text x="21.1" y="404.3">NOTE FOR WIPRO PARI DESIGN -REF. ONLY</text>
<text x="46.5" y="408.8">WEAR DETAILS : W</text>
</g>
<g font-size="3.9" fill="#800000">
<text x="400" y="357.1">REVISION</text>
<text x="455.9" y="357.1">DESCRIPTION</text>
<text x="526.4" y="357.1">DATE</text>
<text x="540" y="357.1">DRN.BY</text>
</g>
<g font-size="3.9" fill="#c0c0c0">
<text x="357.8" y="383.3">RESERVED</text>
<text x="382.3" y="383.3">SPACE</text>
<text x="357.8" y="388.9">FOR</text>
<text x="357.8" y="394.5">CONTROLLED</text>
<text x="387.8" y="394.5">COPY</text>
<text x="357.8" y="400">STAMP</text>
</g>
<text font-size="3.6" fill="#f0f" x="479.1" y="376.1">SHIM GRIPPING FINGER</text>
<text font-size="3.5" fill="#00f" x="402.4" y="373.3">www.wipropari.com</text>
<g font-size="3.1" fill="#800000">
<text x="565.1" y="353.5">LIMITS</text>
<text x="562" y="371.7">DRAWING TYPE</text>
<text x="437" y="372.3">DESCRIPTION</text>
<text x="436.5" y="380.8">SURFACE AREA</text>
<text x="453.3" y="380.8">SURFACE TREATMENT</text>
<text x="489.7" y="380.8">MACHINING</text>
<text x="509.5" y="380.8">DESIGN UNIT</text>
<text x="530.6" y="380.8">DESIGN UNIT CD.</text>
<text x="558" y="380.6">TEAM NO.</text>
<text x="570.3" y="380.7">SHEET SIZE</text>
<text x="575.6" y="386.1">A2</text>
<text x="436.4" y="391.1">REFERENCE DWG.</text>
<text x="437.8" y="395.5">DRN.BY</text>
<text x="451.4" y="395.4">CHKD.BY</text>
<text x="466.6" y="395.5">APPD.BY</text>
<text x="486.7" y="395.4">MATERIAL</text>
<text x="488.9" y="390.9">PART CLASS.</text>
<text x="515.6" y="390.9">HEAT TREATMENT</text>
<text x="519.6" y="395.9">DRG./PART CODE</text>
<text x="558.9" y="395.5">REV.</text>
<text x="571.4" y="395.6">SCALE</text>
<text x="484.3" y="404.2">NET WEIGHT-Kg</text>
<text x="571.4" y="404.7">SHEET</text>
</g>
<text font-size="3" fill="#800000" x="579.5" y="230.1">°</text>
<g font-size="2.8" fill="#f0f">
<text x="299.1" y="332.1">3.2</text>
<text x="306.7" y="363.6">3.2</text>
<text x="420.5" y="396">PUNE</text>
<text x="441.9" y="401.2">---</text>
<text x="456.2" y="401.2">---</text>
<text x="471.2" y="401.2">---</text>
</g>
<g font-size="2.8" fill="#800000">
<text x="560.4" y="357.7">Gen Tol.: IS 2102</text>
<text x="399.1" y="376.6">1.ALL DIMENSIONS ARE</text>
<text x="399" y="382.7">2.DO NOT SCALE</text>
<text x="399" y="388.7">3.IF IN DOUBT ,</text>
<text x="399" y="395.4">LOCATION :</text>
<text x="404.2" y="402">ALL RIGHTS OF REPRODUCTION &amp;</text>
<text x="404.7" y="405.4">DISTRIBUTION ARE RESERVED</text>
</g>
<g font-size="2.7" fill="#f0f">
<text x="564.6" y="376.2">MACHINING</text>
<text x="436.9" y="385.4">5.94 in^2</text>
<text x="471.4" y="385.5">#</text>
<text x="498.9" y="385">#</text>
<text x="513.6" y="385.3">WPES</text>
<text x="537.3" y="385.1">0300</text>
<text x="559.7" y="385.1">PL-02</text>
<text x="464.1" y="391.2">P2011-0150-02-035</text>
<text x="508.7" y="391.2">B</text>
<text x="560.1" y="391.1">NA</text>
<text x="493.4" y="399.5">#</text>
<text x="573.6" y="399.7">1 :</text>
<text x="436.6" y="408.7">09/05/2024</text>
<text x="450.9" y="408.8">09/05/2024</text>
<text x="466" y="408.9">09/05/2024</text>
<text x="489.6" y="408.5">0.06 kg</text>
<text x="571.4" y="408.7">1 OF 1</text>
</g>
<g font-size="2.7" fill="#800000">
<text x="399.9" y="379.7">IN mm</text>
<text x="399.7" y="385.7">DRAWING.</text>
<text x="399.7" y="391.8">ASK TEAM MEMBER</text>
<text x="400.1" y="402.5">C</text>
</g>
<g font-size="2.5" fill="#800000">
<text x="554.9" y="218.3">DEBURR AND REMOVE SHARP</text>
<text x="555.2" y="221">EDGES UNLESS SHARP EDGE</text>
<text x="556.1" y="227.1">UNSP.RADII</text>
<text x="556.8" y="223.8">REQUIREMENT SPECIFIED</text>
<text x="571.4" y="226.9">UNSP.CHF.</text>
<text x="559.2" y="229.9">0.5 R</text>
<text x="572.3" y="230.1">0.5 X 45</text>
<text x="559.8" y="238">UP TO 10</text>
<text x="576.1" y="238.1">±1.5°</text>
<text x="558.5" y="242.2">10 UP TO 50</text>
<text x="575.5" y="242.3">±0°50'</text>
<text x="557.4" y="250.7">120 UP TO 400</text>
<text x="557.9" y="246.5">50 UP TO 120</text>
<text x="575.5" y="250.7">±0°15'</text>
<text x="575.5" y="246.5">±0°25'</text>
<text x="558.7" y="259.4">0.5 UP TO 3</text>
<text x="559.5" y="263.7">3 UP TO 6</text>
<text x="576.6" y="263.6">±0.2</text>
<text x="576.6" y="259.4">±0.1</text>
<text x="559" y="267.9">6 UP TO 30</text>
<text x="576.6" y="267.9">±0.5</text>
<text x="557.8" y="272.2">30 UP TO 120</text>
<text x="576.6" y="272.2">±0.8</text>
<text x="556.9" y="280.7">315 UP TO 1000</text>
<text x="557.3" y="276.4">120 UP TO 315</text>
<text x="576.6" y="276.4">±1.2</text>
<text x="577.7" y="280.7">±2</text>
<text x="556.4" y="284.9">1000 UP TO 2000</text>
<text x="577.6" y="284.9">±3</text>
<text x="558.9" y="289.2">OVER 2000</text>
<text x="577.7" y="289.3">±4</text>
<text x="560" y="297.9">UP TO 10</text>
<text x="577.1" y="297.9">±1°</text>
<text x="558.5" y="302.1">10 UP TO 50</text>
<text x="575.5" y="302.1">±0°30'</text>
<text x="557.4" y="310.6">120 UP TO 400</text>
<text x="558.2" y="306.3">50 UP TO 120</text>
<text x="575.5" y="310.6">±0°10'</text>
<text x="575.5" y="306.4">±0°20'</text>
<text x="558.8" y="319.2">0.5 UP TO 3</text>
<text x="559.4" y="323.4">3 UP TO 6</text>
<text x="576.6" y="319.2">±0.1</text>
<text x="576.6" y="323.5">±0.1</text>
<text x="558.9" y="327.7">6 UP TO 30</text>
<text x="576.7" y="327.7">±0.2</text>
<text x="557.8" y="332">30 UP TO 120</text>
<text x="576.6" y="332">±0.3</text>
<text x="556.8" y="340.5">315 UP TO 1000</text>
<text x="557.3" y="336.3">120 UP TO 315</text>
<text x="576.6" y="336.3">±0.5</text>
<text x="576.6" y="340.5">±0.8</text>
<text x="556.2" y="344.7">1000 UP TO 2000</text>
<text x="576.6" y="344.7">±1.2</text>
<text x="558.9" y="349">OVER 2000</text>
<text x="577.6" y="349">±2</text>
</g>
<g font-size="2.5" fill="#f0f">
<text x="415.2" y="346.4">.</text>
<text x="530.3" y="346.5">.</text>
<text x="545.9" y="346.4">.</text>
<text x="415.2" y="351.5">.</text>
<text x="530" y="351.3">.</text>
<text x="545.9" y="351.4">.</text>
</g>
<g font-size="2.4" fill="#f0f">
<text x="7.7" y="382.7" transform="rotate(-90 7.7 382.7)">Uploading\2022-23\P23Y5\P23Y5B093023.dft</text>
<text x="7.7" y="409.8" transform="rotate(-90 7.7 409.8)">\\srv01043\ExDM</text>
</g>
<g font-size="2.1" fill="#800000">
<text x="558.5" y="232.4">UNSPECIFIED TOL.(FAB)</text>
<text x="559.5" y="234.7">FOR ANGULAR IN mm.</text>
<text x="558.6" y="253.9">UNSPECIFIED TOL.(FAB)</text>
<text x="560.7" y="256.3">FOR LINEAR IN mm.</text>
<text x="558.7" y="292.3">UNSPECIFIED TOL.(M/C)</text>
<text x="559.6" y="294.7">FOR ANGULAR IN mm.</text>
<text x="558.7" y="313.7">UNSPECIFIED TOL.(M/C)</text>
<text x="560.6" y="316.1">FOR LINEAR IN mm.</text>
</g>
</svg>
